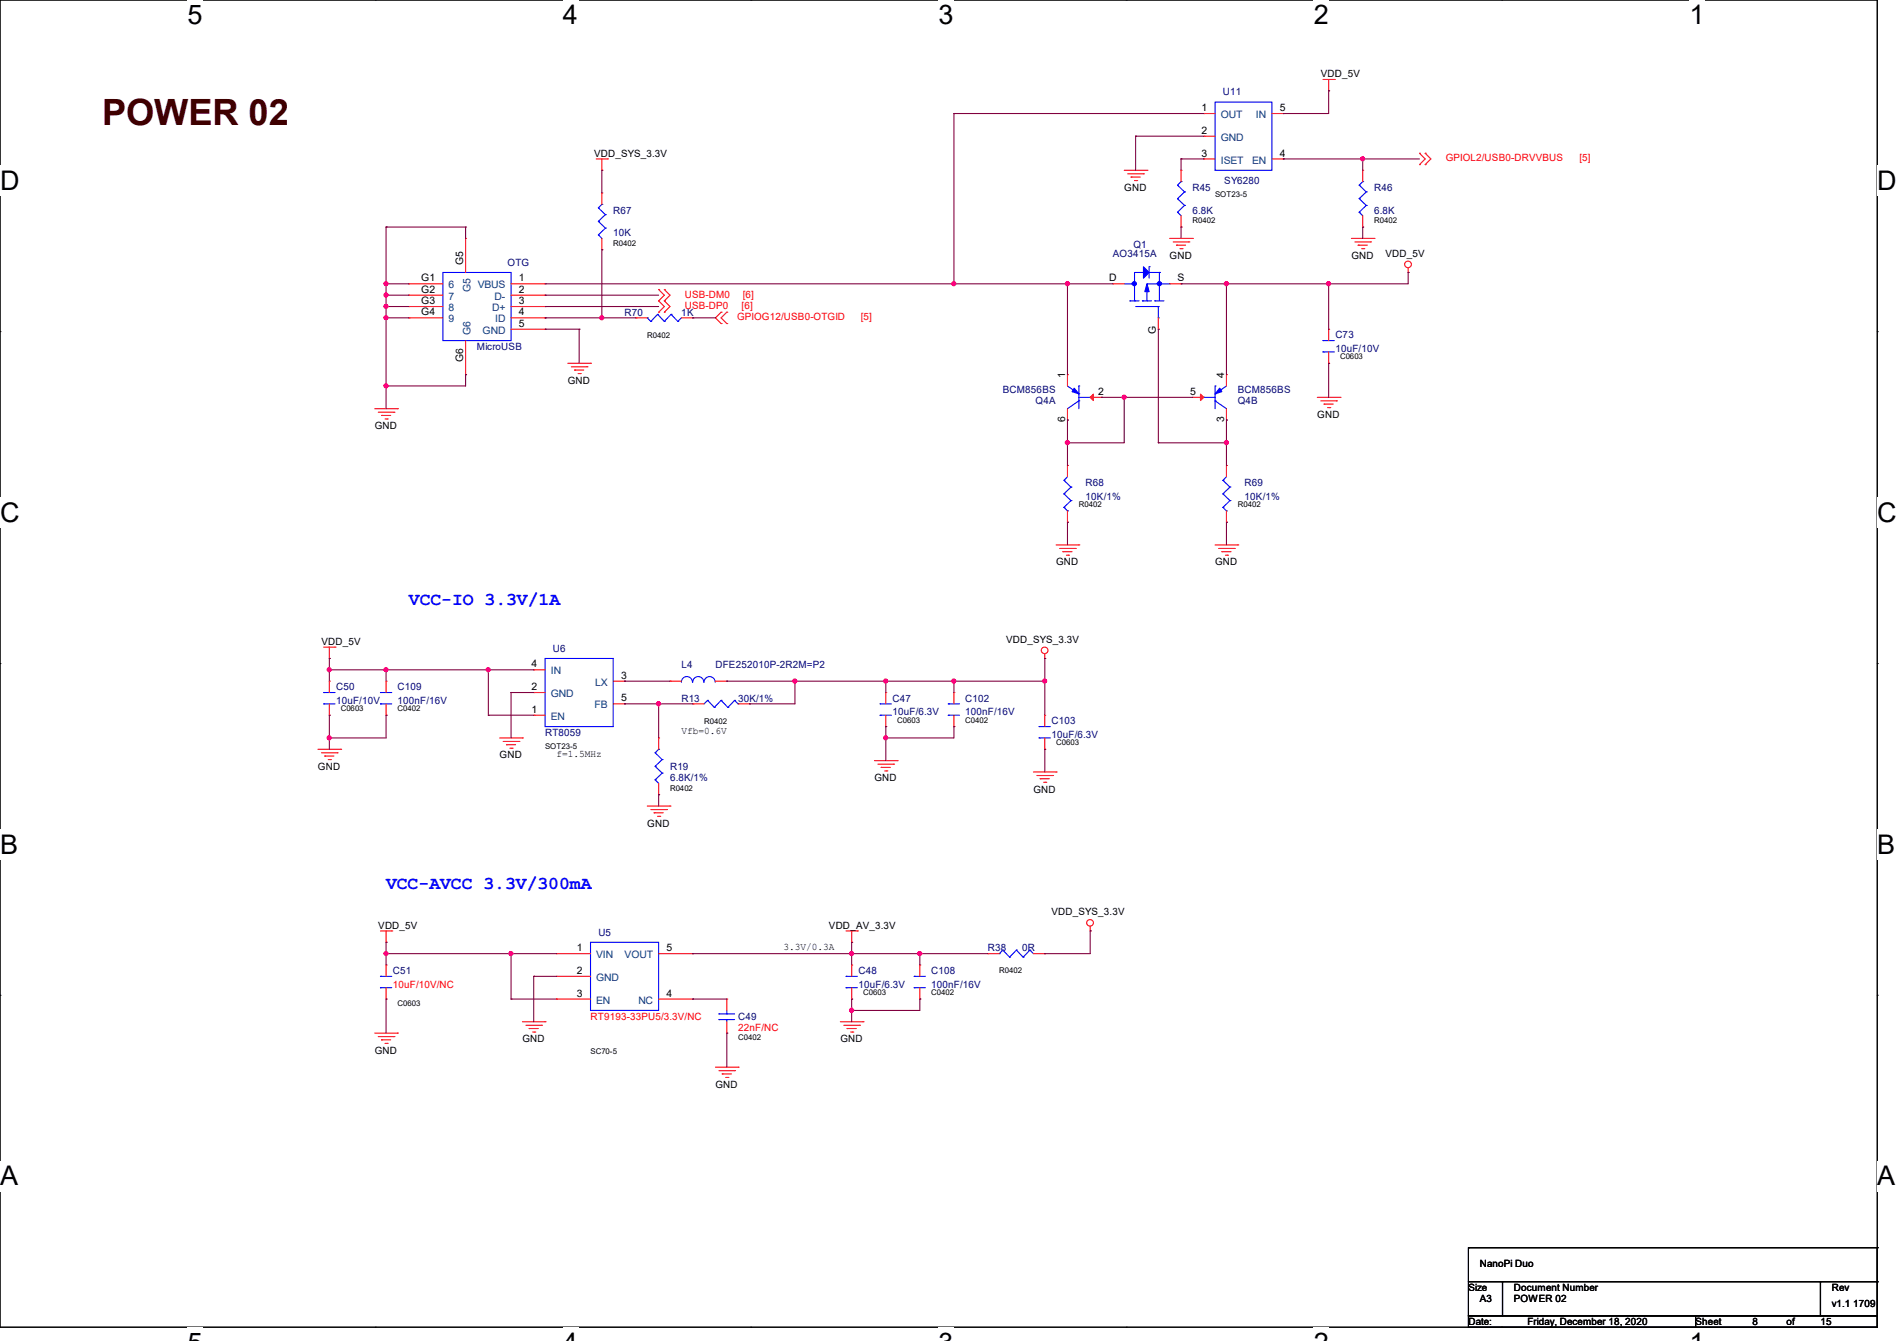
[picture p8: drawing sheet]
<svg xmlns="http://www.w3.org/2000/svg" width="297mm" height="210mm" viewBox="0 0 297 210" stroke-linecap="round" stroke-linejoin="round" font-family="sans-serif">
<path d="M0 0h293.9v207.9h-293.9z" fill="none" stroke="#000" stroke-width=".17"/>
<g fill="#fff">
<path d="M29.4 0h2.4v4.7h-2.4z"/>
<path d="M29.4 207.9h2.4v2.1h-2.4z"/>
</g>
<path d="M58.8 0h.1M58.8 207.9h.1" fill="none" stroke="#000" stroke-width=".17"/>
<g fill="#fff">
<path d="M88.1 0h2.4v4.7h-2.4z"/>
<path d="M88.1 207.9h2.4v2.1h-2.4z"/>
</g>
<path d="M117.6 0h.1M117.6 207.9h.1" fill="none" stroke="#000" stroke-width=".17"/>
<g fill="#fff">
<path d="M146.9 0h2.4v4.7h-2.4z"/>
<path d="M146.9 207.9h2.4v2.1h-2.4z"/>
</g>
<path d="M176.3 0h.1M176.3 207.9h.1" fill="none" stroke="#000" stroke-width=".17"/>
<g fill="#fff">
<path d="M205.7 0h2.4v4.7h-2.4z"/>
<path d="M205.7 207.9h2.4v2.1h-2.4z"/>
</g>
<path d="M235.1 0h.1M235.1 207.9h.1" fill="none" stroke="#000" stroke-width=".17"/>
<g fill="#fff">
<path d="M264.5 0h2.4v4.7h-2.4z"/>
<path d="M264.5 207.9h2.4v2.1h-2.4z"/>
<path d="M0 26h3v4.7h-3z"/>
<path d="M293.9 26h3.1v4.7h-3.1z"/>
<path d="M0 77.9h3v4.7h-3z"/>
<path d="M293.9 77.9h3.1v4.7h-3.1z"/>
</g>
<path d="M0 51.9h.1M293.9 51.9h.1" fill="none" stroke="#000" stroke-width=".17"/>
<g fill="#fff">
<path d="M0 129.9h2.8v4.7h-2.8z"/>
<path d="M293.9 129.9h2.9v4.7h-2.9z"/>
</g>
<path d="M0 103.9h.1M293.9 103.9h.1" fill="none" stroke="#000" stroke-width=".17"/>
<g fill="#fff">
<path d="M0 181.8h2.8v4.8h-2.8z"/>
<path d="M293.8 181.8h3v4.8h-3z"/>
</g>
<g fill="none" stroke="#000" stroke-width=".17">
<path d="M0 155.9h.1M293.9 155.9h.1M229.9 195.4h.1M229.9 195.4v5.3M229.9 195.4h64M293.9 195.4h.1M293.9 195.4v5.3M229.9 200.7h5.3v5.4h-5.3zM229.9 206.1h35.6v1.8h-35.6zM235.2 200.7h49.8v5.4h-49.8zM265.5 206.1h28.4v1.8h-28.4zM285 200.7h8.9v5.4h-8.9z"/>
<path d="M293.9 200.7h.1"/>
</g>
<g fill="none" stroke="#f00" stroke-width=".17">
<path d="M188.5 17.8h.1M188.5 17.8h1.7M199.1 17.8h1.8M200.9 17.8h.1M207.1 12.4h1.8M208 14.2h.1M208 12.4v1.8M208.9 12.4h.1M72.9 37.3h.1M72.9 37.3v5.4M93.3 24.9h1.8M94.2 26.7h.1"/>
<path d="M94.2 39.1h.1M94.2 30.2h.1M94.2 24.9v1.8M94.2 30.2v1.8M94.2 37.3v1.8M95.1 24.9h.1M176 26.7h3.6M176.6 27.2h2.4M177.1 27.7h.1M177.1 27.7h1.4M177.6 28.3h.4M178 28.3h.1"/>
<path d="M179 27.2h.1M179.6 26.7h.1M183.1 37.3h3.6M183.7 37.9h2.4M184.2 38.4h.1M184.2 38.4h1.4M184.7 38.9h.4M184.9 35.6h.1M184.9 26.7h.1M184.9 26.7v1.7M184.9 33.8v1.8M185.1 38.9h.1"/>
<path d="M186.1 37.9h.1M186.7 37.3h.1M188.5 21.3h.1M188.5 24.9h.1M188.5 24.9h1.7M188.5 21.3h1.7M199.1 24.9h1.8M200.9 24.9h.1M211.6 37.3h3.5M212.1 37.9h2.5M212.6 38.4h.1M212.6 38.4h1.5"/>
<path d="M213.2 38.9h.3M213.4 35.6h.1M213.4 26.7h.1M213.4 26.7v1.7M213.4 33.8v1.8M213.5 38.9h.1M214.6 37.9h.1M215.1 37.3h.1M222.3 24h.1M222.3 25.8h.1M222.3 24l.8 .9-.8 .9M223.1 24h.1"/>
<path d="M223.1 25.8h.1M223.1 24l.9 .9-.9 .9M64 44.4h.1M64 46.2h.1M64 48h.1M64 49.8h.1M64 44.4h5.3M64 46.2h5.3M64 48h5.3M64 49.8h5.3M72.9 58.7h.1M72.9 53.3v5.4"/>
<path d="M80 44.4h5.3M80 46.2h5.3M80 48h5.3M80 49.8h5.3M80 51.6h5.3M85.3 44.4h.1M85.3 46.2h.1M85.3 48h.1M85.3 49.8h.1M85.3 51.6h.1M88.9 56.9h3.6M89.5 57.4h2.4"/>
<path d="M90 58h.1M90 58h1.4M90.5 58.5h.3M90.8 58.5h.1M91.9 57.4h.1M92.5 56.9h.1M99.6 49.8h.1M99.6 49.8h1.7M103.1 45.3h.1M103.1 47.1h.1M103.1 48.9h.1M103.1 45.3l.9 .9-.9 .9"/>
<path d="M103.1 47.1l.9 .9-.9 .9M104 45.3h.1M104 47.1h.1M104 48.9h.1M104 45.3l.9 .9-.9 .9M104 47.1l.9 .9-.9 .9M106.7 49.8h1.8M108.5 49.8h.1M112.9 50.7h.1M112.9 48.9h.1M112.9 48.9l-.9 .9 .9 .9M113.8 48.9h.1"/>
<path d="M113.8 50.7h.1M113.8 48.9l-.9 .9 .9 .9M167.1 58.7h.1M167.1 58.7v1.8M174.2 44.4h.1M174.2 44.4h1.8M181.4 51.6h.1M181.4 49.8v1.8M183.1 44.4h1.8M184.9 44.4h.1M192 58.7h.1M192 58.7v1.8"/>
<path d="M208 51.6h.1M208 56.9h.1M208 51.6v1.7M208 55.1v1.8M220.5 42.7h.1M220.5 42v.7M58.7 64h3.5M59.2 64.6h2.5M59.7 65.1h.1M59.7 65.1h1.5M60.3 65.6h.3M60.6 65.6h.1"/>
<path d="M61.7 64.6h.1M62.2 64h.1M167.1 65.8h.1M167.1 72.9h.1M167.1 64v1.8M167.1 72.9v1.8M170.7 62.2h1.8M172.5 62.2h.1M186.7 62.2h.1M186.7 62.2h1.8M192 65.8h.1M192 72.9h.1"/>
<path d="M192 64v1.8M192 72.9v1.8M206.2 62.2h3.6M206.8 62.8h2.5M207.3 63.3h.1M207.3 63.3h1.4M207.9 63.8h.3M208.2 63.8h.1M209.3 62.8h.1M209.8 62.2h.1M165.4 85.3h3.5M165.9 85.9h2.5"/>
<path d="M166.4 86.4h.1M166.4 86.4h1.5M167 87h.3M167.1 81.8h.1M167.1 80v1.8M167.3 87h.1M168.4 85.9h.1M168.9 85.3h.1M190.2 85.3h3.6M190.8 85.9h2.5M191.3 86.4h.1M191.3 86.4h1.4"/>
<path d="M191.9 87h.3M192 81.8h.1M192 80v1.8M192.2 87h.1M193.3 85.9h.1M193.8 85.3h.1M49.8 117.3h3.5M50.3 117.9h2.5M50.7 101.3h1.8M50.8 118.4h.1M50.8 118.4h1.5M51.4 119h.3"/>
<path d="M51.6 103.1h.1M51.6 106.7h.1M51.6 112h.1M51.6 101.3v1.8M51.6 106.7v1.8M51.6 110.2v1.8M51.7 119h.1M52.5 101.3h.1M52.8 117.9h.1M53.3 117.3h.1M60.5 112h.1M60.5 106.7h.1"/>
<path d="M60.5 106.7v1.8M60.5 110.2v1.8M78.2 115.6h3.6M78.8 116.1h2.4M79.3 116.6h.1M79.3 116.6h1.4M79.8 117.2h.4M80.2 117.2h.1M81.2 116.1h.1M81.8 115.6h.1M83.6 112h.1M83.6 108.5h.1"/>
<path d="M83.6 104.9h.1M83.6 112h1.7M83.6 108.5h1.7M83.6 104.9h1.7M96 110.2h1.8M96 106.7h1.8M97.8 106.7h.1M97.8 110.2h.1M103.1 115.6h.1M103.1 115.6v1.7M104.9 106.7h.1M104.9 106.7h1.8"/>
<path d="M108.5 110.2h.1M108.5 110.2h1.7M112 106.7h1.8M113.8 106.7h.1M115.6 110.2h1.7M117.3 110.2h.1M136.9 119.1h3.6M137.5 119.7h2.4M138.7 108.5h.1M138.7 113.8h.1M138.7 108.5v1.7M138.7 112v1.8"/>
<path d="M139.9 119.7h.1M140.5 119.1h.1M149.4 113.8h.1M149.4 108.5h.1M149.4 108.5v1.7M149.4 112v1.8M163.6 103.1h.1M163.6 112h.1M163.6 117.3h.1M163.6 102.4v.7M163.6 112v1.8M163.6 115.6v1.7"/>
<path d="M101.3 126.2h3.6M101.9 126.8h2.5M102.4 127.3h.1M102.4 127.3h1.4M103 127.8h.3M103.1 124.5h.1M103.1 122.7v1.8M103.3 127.8h.1M104.4 126.8h.1M104.9 126.2h.1M138 120.2h.1M138 120.2h1.4"/>
<path d="M138.5 120.7h.4M138.9 120.7h.1M161.8 120.9h3.6M162.3 121.5h2.5M162.9 122h.1M162.9 122h1.4M163.4 122.5h.3M163.7 122.5h.1M164.8 121.5h.1M165.4 120.9h.1M59.6 145.8h1.7M60.5 147.6h.1"/>
<path d="M60.5 151.1h.1M60.5 156.5h.1M60.5 145.8v1.8M60.5 151.1v1.8M60.5 154.7v1.8M61.3 145.8h.1M87.1 149.4h.1M87.1 152.9h.1M87.1 156.5h.1M87.1 149.4h5.4M87.1 152.9h5.4M87.1 156.5h5.4"/>
<path d="M103.1 149.4h5.4M103.1 156.5h5.4M108.5 156.5h.1M108.5 149.4h.1M113.8 156.5h.1M113.8 156.5v1.7M132.5 145.8h1.7M133.4 147.6h.1M133.4 151.1h.1M133.4 156.5h.1M133.4 145.8v1.8M133.4 151.1v1.8"/>
<path d="M133.4 154.7v1.8M134.2 145.8h.1M144 156.5h.1M144 151.1h.1M144 151.1v1.8M144 154.7v1.8M154.7 149.4h.1M154.7 149.4h1.8M161.8 149.4h1.8M163.6 149.4h.1M170.7 145.8h.1M170.7 145.1v.7"/>
<path d="M58.7 161.8h3.5M59.2 162.3h2.5M59.7 162.9h.1M59.7 162.9h1.5M60.3 163.4h.3M60.6 163.4h.1M61.7 162.3h.1M62.2 161.8h.1M81.8 160h3.5M82.3 160.6h2.5M82.8 161.1h.1M82.8 161.1h1.5"/>
<path d="M83.4 161.6h.3M83.7 161.6h.1M84.8 160.6h.1M85.3 160h.1M112 167.1h3.6M112.6 167.7h2.4M113.1 168.2h.1M113.1 168.2h1.4M113.6 168.7h.4M113.8 161.8h.1M113.8 160v1.8M114 168.7h.1"/>
<path d="M115 167.7h.1M115.6 167.1h.1M131.6 160h3.5M132.1 160.6h2.5M132.6 161.1h.1M132.6 161.1h1.5M133.2 161.6h.3M133.5 161.6h.1M134.6 160.6h.1M135.1 160h.1"/>
<circle cx="220.5" cy="41.4" r=".52"/>
<circle cx="163.6" cy="101.9" r=".52"/>
<circle cx="170.7" cy="144.5" r=".52"/>
</g>
<g fill="none" stroke="#00f" stroke-width=".17">
<path d="M190.2 16h8.9v10.7h-8.9zM93.7 36.8h.1M93.7 34.7h.1M93.7 32.6h.1M93.7 36.8l.5 .5M93.7 34.7l1.1 1M93.7 32.6l1.1 1M94.2 32h.1M94.2 32l-.5 .6M94.8 35.7h.1M94.8 33.6h.1M94.8 35.7l-1.1 1.1"/>
<path d="M94.8 33.6l-1.1 1.1M184.4 33.2h.1M184.4 31.1h.1M184.4 29h.1M184.4 33.2l.5 .6M184.4 31.1l1.1 1.1M184.4 29l1.1 1.1M184.9 28.4h.1M184.9 28.4l-.5 .6M185.5 32.2h.1M185.5 30.1h.1M185.5 32.2l-1.1 1"/>
<path d="M185.5 30.1l-1.1 1M212.8 33.2h.1M212.8 31.1h.1M212.8 29h.1M212.8 33.2l.6 .6M212.8 31.1l1.1 1.1M212.8 29l1.1 1.1M213.4 28.4h.1M213.4 28.4l-.6 .6M213.9 32.2h.1M213.9 30.1h.1M213.9 32.2l-1.1 1"/>
<path d="M213.9 30.1l-1.1 1M69.3 42.7h10.7v10.6h-10.7zM101.3 49.8h.1M101.3 49.8l.6 .5M101.9 50.3h.1M103 49.2h.1M103 49.2l1 1.1M103 49.2l-1.1 1.1M104 50.3h.1M105.1 49.2h.1M105.1 49.2l1 1.1M105.1 49.2l-1.1 1.1"/>
<path d="M106.1 50.3h.1M106.7 49.8l-.6 .5M176 44.4h1.6M176.9 47.1h.1M176.9 47.1h1.5M177.6 47.1h.1M177.6 44.4h.1M177.8 48h3.6M178.9 47.1h.1M178.9 47.1h1.4M179 42.7h.1M179 42.7h-1.4v4.4"/>
<path d="M179.6 47.1h.1M179.6 44.4h3.5M179.6 45.3v1.8M179.9 41.8h.1M179.9 42.7h1.6M179.9 41.8v1.8M180.8 47.1h.1M180.8 47.1h1.4M181.4 48h.1M181.4 49.8h.1M181.4 48v1.8M181.5 42.7h.1"/>
<path d="M181.5 42.7v4.4M183.1 44.4h.1M207.1 53.3h.1M207.1 55.1h.1M207.1 53.3h1.8M207.1 55.1h1.8M166.6 75.2h.1M166.6 77.3h.1M166.6 79.5h.1M166.6 75.2l1.1 1.1M166.6 77.3l1.1 1.1M166.6 79.5l.5 .5"/>
<path d="M167.1 60.5l1.8 1.2M167.1 74.7l-.5 .5M167.7 76.3h.1M167.7 78.4h.1M167.7 76.3l-1.1 1M167.7 78.4l-1.1 1.1M168.9 60.5h.1M168.9 61.7h.1M168.9 62.8h.1M168.9 62.2h1.8M168.9 60.5v3.5M168.9 62.8l-1.8 1.2"/>
<path d="M170.7 62.2h.1M188.5 62.2h.1M188.5 62.2h1.7M190.2 60.5h.1M190.2 61.7h.1M190.2 62.8h.1M190.2 60.5v3.5M190.2 62.8l1.8 1.2M191.5 75.2h.1M191.5 77.3h.1M191.5 79.5h.1M191.5 75.2l1.1 1.1"/>
<path d="M191.5 77.3l1.1 1.1M191.5 79.5l.5 .5M192 60.5l-1.8 1.2M192 74.7l-.5 .5M192.6 76.3h.1M192.6 78.4h.1M192.6 76.3l-1.1 1M192.6 78.4l-1.1 1.1M167.1 80h.1M192 80h.1M50.7 108.5h.1M50.7 110.2h.1"/>
<path d="M50.7 110.2h1.8M50.7 108.5h1.8M59.6 110.2h.1M59.6 108.5h.1M59.6 110.2h1.7M59.6 108.5h1.7M85.3 103.1h10.7v10.7h-10.7zM102.6 117.9h.1M102.6 117.9l1.1 1.1M103.1 117.3h.1M103.1 117.3l-.5 .6M103.7 119h.1"/>
<path d="M103.7 119l-1.1 1M106.7 106.8a.87 .87 0 0 1 .8-.8 .87 .87 0 0 1 .9 .8M108.5 106.8a.87 .87 0 0 1 .8-.8 .87 .87 0 0 1 .9 .8M110.2 106.8a.87 .87 0 0 1 .9-.8 .87 .87 0 0 1 .9 .8M110.8 109.7h.1M110.8 109.7l-.6 .5M110.8 109.7l1 1.1M111.8 110.8h.1M112.9 109.7h.1M112.9 109.7l-1.1 1.1M112.9 109.7l1.1 1.1M114 110.8h.1"/>
<path d="M115 109.7h.1M115 109.7l-1 1.1M115 109.7l.6 .5M115.6 110.2h.1M137.8 110.2h.1M137.8 112h.1M137.8 110.2h1.8M137.8 112h1.8M148.5 112h.1M148.5 110.2h.1M148.5 110.2h1.7M148.5 112h1.7"/>
<path d="M162.7 113.8h.1M162.7 115.6h.1M162.7 113.8h1.8M162.7 115.6h1.8M102.6 122.1h.1M102.6 120h.1M102.6 122.1l.5 .6M102.6 120l1.1 1.1M103.7 121.1h.1M103.7 121.1l-1.1 1M59.6 152.9h.1M59.6 154.7h.1"/>
<path d="M59.6 152.9h1.7M59.6 154.7h1.7M92.5 147.6h10.6v10.6h-10.6zM112.6 158.8h.1M112.6 159.7h.1M112.6 158.8h2.4M112.6 159.7h2.4M113.8 159.7h.1M113.8 158.8h.1M113.8 158.2v.6M113.8 159.7v.3M132.5 152.9h.1"/>
<path d="M132.5 154.7h.1M132.5 152.9h1.7M132.5 154.7h1.7M143.1 154.7h.1M143.1 152.9h.1M143.1 152.9h1.8M143.1 154.7h1.8M156.5 149.4h.1M157 148.8h.1M157 148.8l1.1 1.1M157 148.8l-.5 .6M158.1 149.9h.1"/>
<path d="M159.1 148.8h.1M159.1 148.8l1.1 1.1M159.1 148.8l-1 1.1M160.2 149.9h.1M161.2 148.8h.1M161.2 148.8l.6 .6M161.2 148.8l-1 1.1"/>
</g>
<g fill="#00f" stroke="#00f" stroke-width=".17">
<path d="M191 60.8l.3 .5-1.1 .4z"/>
<path d="M179 41.8l.9 .9-.9 .9z"/>
<path d="M179.6 44.4l.3 1.3h-.7z"/>
<path d="M168.2 60.8l.7 .9-1-.4z"/>
<circle cx="177.6" cy="44.4" r=".33"/>
<circle cx="181.5" cy="44.4" r=".33"/>
</g>
<g fill="#f00" stroke="#f00" stroke-width=".17">
<path d="M188 61.7l.5 .5-.5 .5z"/>
<path d="M170.7 62.2l.5-.5v1z"/>
</g>
<g fill="none" stroke="#7f003f" stroke-width=".17">
<path d="M149.4 17.8h.1M149.4 17.8v26.6M149.4 17.8h39.1M200.9 17.8h.1M208 14.2h.1M208 14.2v3.6h-7.1M60.5 35.6h.1M60.5 35.6v28.4M60.5 35.6h12.4M72.9 35.6h.1M72.9 35.6v1.7M94.2 39.1h.1"/>
<path d="M94.2 26.7h.1M94.2 26.7v3.5M94.2 39.1v10.7M177.8 21.3h.1M177.8 21.3v5.4M177.8 21.3h10.7M184.9 35.6h.1M184.9 24.9h.1M184.9 24.9v1.8M184.9 35.6v1.7M184.9 24.9h3.6M200.9 24.9h.1"/>
<path d="M200.9 24.9h21.4M213.4 35.6h.1M213.4 24.9h.1M213.4 24.9v1.8M213.4 35.6v1.7M60.5 44.4h.1M60.5 46.2h.1M60.5 48h.1M60.5 49.8h.1M60.5 44.4h3.5M60.5 46.2h3.5M60.5 48h3.5"/>
<path d="M60.5 49.8h3.5M72.9 58.7h.1M72.9 58.7v1.8h-12.4M85.3 51.6h.1M85.3 49.8h.1M85.3 48h.1M85.3 46.2h.1M85.3 44.4h88.9M85.3 46.2h17.8M85.3 48h17.8M85.3 49.8h14.3M85.3 51.6h5.4"/>
<path d="M90.7 51.6h.1M90.7 51.6v5.3M94.2 49.8h.1M108.5 49.8h.1M108.5 49.8h3.5M149.4 44.4h.1M167.1 44.4h.1M167.1 44.4v14.3M181.4 51.6h.1M181.4 51.6v17.7M184.9 44.4h.1M192 44.4h.1"/>
<path d="M192 44.4v14.3M208 56.9h.1M208 44.4h.1M208 44.4v7.2M208 56.9v5.3M220.5 42.7h.1M220.5 42.7v1.7h-35.6M60.5 60.5h.1M167.1 69.3h.1M167.1 65.8h.1M167.1 65.8v7.1M172.5 62.2h.1"/>
<path d="M172.5 62.2h14.2M176 62.2h.1M176 62.2v7.1h-8.9M181.4 69.3h.1M181.4 69.3h10.6M192 69.3h.1M192 65.8h.1M192 65.8v7.1M167.1 81.8h.1M167.1 81.8v3.5M192 81.8h.1M192 81.8v3.5"/>
<path d="M51.6 103.1h.1M51.6 104.9h.1M51.6 115.6h.1M51.6 112h.1M51.6 103.1v3.6M51.6 112v5.3M51.6 104.9h32M60.5 104.9h.1M60.5 112h.1M60.5 112v3.6h-8.9M60.5 104.9v1.8M76.5 104.9h.1"/>
<path d="M76.5 112h.1M76.5 104.9v7.1M76.5 112h7.1M80 108.5h.1M80 108.5v7.1M80 108.5h3.6M97.8 110.2h.1M97.8 106.7h.1M97.8 106.7h7.1M97.8 110.2h10.7M103.1 110.2h.1M103.1 110.2v5.4"/>
<path d="M113.8 106.7h.1M113.8 106.7h49.8M117.3 110.2h.1M124.5 106.7h.1M124.5 106.7v3.5h-7.2M138.7 106.7h.1M138.7 115.6h.1M138.7 113.8h.1M138.7 106.7v1.8M138.7 113.8v5.3M149.4 106.7h.1M149.4 113.8h.1"/>
<path d="M149.4 106.7v1.8M149.4 113.8v1.8h-10.7M163.6 103.1h.1M163.6 106.7h.1M163.6 117.3h.1M163.6 103.1v8.9M163.6 117.3v3.6M103.1 124.5h.1M103.1 124.5v1.7M60.5 149.4h.1M60.5 156.5h.1M60.5 147.6h.1"/>
<path d="M60.5 147.6v3.5M60.5 156.5v5.3M60.5 149.4h26.6M80 149.4h.1M80 156.5h.1M80 149.4v7.1M80 156.5h7.1M83.6 152.9h.1M83.6 152.9v7.1M83.6 152.9h3.5M108.5 156.5h.1M108.5 149.4h.1"/>
<path d="M108.5 149.4h46.2M108.5 156.5h5.3M133.4 149.4h.1M133.4 158.2h.1M133.4 156.5h.1M133.4 147.6h.1M133.4 147.6v3.5M133.4 156.5v3.5M144 149.4h.1M144 156.5h.1M144 149.4v1.7M144 156.5v1.7h-10.6"/>
<path d="M163.6 149.4h.1M170.7 145.8h.1M170.7 145.8v3.6h-7.1M113.8 161.8h.1M113.8 161.8v5.3"/>
</g>
<g fill="#f0f" stroke="#f0f" stroke-width=".17">
<circle cx="149.3" cy="106.7" r=".32"/>
<circle cx="138.7" cy="106.7" r=".32"/>
<circle cx="138.7" cy="115.5" r=".32"/>
<circle cx="60.4" cy="46.2" r=".32"/>
<circle cx="60.4" cy="48" r=".32"/>
<circle cx="60.4" cy="44.4" r=".32"/>
<circle cx="60.4" cy="60.4" r=".32"/>
<circle cx="60.4" cy="49.8" r=".32"/>
<circle cx="124.4" cy="106.7" r=".32"/>
<circle cx="103.1" cy="110.2" r=".32"/>
<circle cx="51.5" cy="104.9" r=".32"/>
<circle cx="76.4" cy="104.9" r=".32"/>
<circle cx="60.4" cy="104.9" r=".32"/>
<circle cx="163.6" cy="106.7" r=".32"/>
<circle cx="51.5" cy="115.5" r=".32"/>
<circle cx="94.2" cy="49.8" r=".32"/>
<circle cx="213.3" cy="24.9" r=".32"/>
<circle cx="149.3" cy="44.4" r=".32"/>
<circle cx="167.1" cy="44.4" r=".32"/>
<circle cx="176" cy="62.2" r=".32"/>
<circle cx="167.1" cy="69.3" r=".32"/>
<circle cx="192" cy="44.4" r=".32"/>
<circle cx="192" cy="69.3" r=".32"/>
<circle cx="208" cy="44.4" r=".32"/>
<circle cx="80" cy="149.3" r=".32"/>
<circle cx="60.4" cy="149.3" r=".32"/>
<circle cx="133.3" cy="149.3" r=".32"/>
<circle cx="133.3" cy="158.2" r=".32"/>
<circle cx="144" cy="149.3" r=".32"/>
</g>
<text font-size="5.7" fill="#3f0000" x="16" y="19.5">POWER 02</text>
<g font-size="4.2">
<text x="29.4" y="3.8">5</text>
<text x="88.1" y="3.8">4</text>
<text x="146.9" y="3.8">3</text>
<text x="205.7" y="3.8">2</text>
<text x="264.5" y="3.8">1</text>
<text x="0" y="29.8">D</text>
<text x="293.9" y="29.8">D</text>
<text x="0" y="81.7">C</text>
<text x="293.9" y="81.7">C</text>
<text x="0" y="133.7">B</text>
<text x="293.9" y="133.7">B</text>
<text x="0" y="185.6">A</text>
<text x="293.9" y="185.6">A</text>
</g>
<g font-size="2.8" fill="#00f">
<text x="64" y="94.8">VCC-IO 3.3V/1A</text>
<text x="60.5" y="139.3">VCC-AVCC 3.3V/300mA</text>
</g>
<g font-size="1.6">
<text x="188.1" y="17.4">1</text>
<text x="200.4" y="17.4">5</text>
<text x="206.8" y="12.1">VDD_5V</text>
<text x="188.1" y="21">2</text>
<text x="93" y="24.6">VDD_SYS_3.3V</text>
<text x="176" y="29.9">GND</text>
<text x="188.1" y="24.5">3</text>
<text x="200.4" y="24.5">4</text>
<text x="72.5" y="41.4" transform="rotate(-90 72.5 41.4)">G5</text>
<text x="183.1" y="40.6">GND</text>
<text x="211.6" y="40.6">GND</text>
<text x="216.9" y="40.2">VDD_5V</text>
<text x="66" y="44.1">G1</text>
<text x="66" y="45.8">G2</text>
<text x="66" y="47.6">G3</text>
<text x="81.2" y="44.1">1</text>
<text x="81.2" y="45.8">2</text>
<text x="81.2" y="47.6">3</text>
<text x="173.6" y="44.1">D</text>
<text x="184.4" y="44.1">S</text>
<text x="66" y="49.4">G4</text>
<text x="81.2" y="49.4">4</text>
<text x="81.2" y="51.2">5</text>
<text x="181" y="52.3" transform="rotate(-90 181 52.3)">G</text>
<text x="72.5" y="56.7" transform="rotate(-90 72.5 56.7)">G6</text>
<text x="166.8" y="59.2" transform="rotate(-90 166.8 59.2)">1</text>
<text x="191.6" y="59.2" transform="rotate(-90 191.6 59.2)">4</text>
<text x="88.9" y="60.1">GND</text>
<text x="171.9" y="61.8">2</text>
<text x="186.3" y="61.8">5</text>
<text x="206.2" y="65.4">GND</text>
<text x="58.7" y="67.2">GND</text>
<text x="166.8" y="66.1" transform="rotate(-90 166.8 66.1)">6</text>
<text x="191.6" y="66.1" transform="rotate(-90 191.6 66.1)">3</text>
<text x="165.4" y="88.6">GND</text>
<text x="190.2" y="88.6">GND</text>
<text x="50.3" y="101">VDD_5V</text>
<text x="157.5" y="100.7">VDD_SYS_3.3V</text>
<text x="83.2" y="104.5">4</text>
<text x="97.2" y="106.3">3</text>
<text x="83.2" y="111.6">1</text>
<text x="83.2" y="108.1">2</text>
<text x="97.2" y="109.9">5</text>
<text x="78.2" y="118.8">GND</text>
<text x="87.1" y="118.6">f=1.5MHz</text>
<text x="106.7" y="115">Vfb=0.6V</text>
<text x="49.8" y="120.6">GND</text>
<text x="136.9" y="122.3">GND</text>
<text x="161.8" y="124.1">GND</text>
<text x="101.3" y="129.5">GND</text>
<text x="164.6" y="143.3">VDD_SYS_3.3V</text>
<text x="59.2" y="145.5">VDD_5V</text>
<text x="90.3" y="149">1</text>
<text x="104.3" y="149">5</text>
<text x="122.7" y="148.8">3.3V/0.3A</text>
<text x="129.8" y="145.5">VDD_AV_3.3V</text>
<text x="90.3" y="152.5">2</text>
<text x="90.3" y="156.1">3</text>
<text x="104.3" y="156.1">4</text>
<text x="58.7" y="165">GND</text>
<text x="81.8" y="163.2">GND</text>
<text x="131.6" y="163.2">GND</text>
<text x="112" y="170.3">GND</text>
<text x="229.9" y="202.2">Size</text>
<text x="231.7" y="198.5">NanoPi Duo</text>
<text x="231.7" y="204">A3</text>
<text x="237" y="202.2">Document Number</text>
<text x="237" y="204">POWER 02</text>
<text x="286.8" y="202.2">Rev</text>
<text x="229.9" y="207.5">Date:</text>
<text x="239.1" y="207.5">Friday, December 18, 2020</text>
<text x="265.5" y="207.5">Sheet</text>
<text x="274.4" y="207.5">8</text>
<text x="279.7" y="207.5">of</text>
<text x="285" y="207.5">15</text>
<text x="286.8" y="204.7">v1.1 1709</text>
</g>
<g font-size="1.6" fill="#00007f">
<text x="191.5" y="14.9">U11</text>
<text x="186.7" y="29.9">R45</text>
<text x="191.7" y="28.8">SY6280</text>
<text x="215.1" y="29.9">R46</text>
<text x="96" y="33.4">R67</text>
<text x="186.7" y="33.4">6.8K</text>
<text x="215.1" y="33.4">6.8K</text>
<text x="79.5" y="41.6">OTG</text>
<text x="96" y="37">10K</text>
<text x="174.2" y="40.2">AO3415A</text>
<text x="177.5" y="38.8">Q1</text>
<text x="97.8" y="49.4">R70</text>
<text x="106.7" y="49.4">1K</text>
<text x="209.1" y="53">C73</text>
<text x="74.7" y="54.8">MicroUSB</text>
<text x="209.1" y="55.1">10uF/10V</text>
<text x="157" y="61.6">BCM856BS</text>
<text x="162.1" y="63.3">Q4A</text>
<text x="193.8" y="63.3">Q4B</text>
<text x="193.8" y="61.6">BCM856BS</text>
<text x="170" y="76.1">R68</text>
<text x="194.9" y="76.1">R69</text>
<text x="170" y="78.2">10K/1%</text>
<text x="194.9" y="78.2">10K/1%</text>
<text x="86.6" y="102.1">U6</text>
<text x="106.7" y="104.6">L4</text>
<text x="112" y="104.6">DFE252010P-2R2M=P2</text>
<text x="52.6" y="108.1">C50</text>
<text x="52.6" y="110.2">10uF/10V</text>
<text x="62.2" y="108.1">C109</text>
<text x="62.2" y="110.2">100nF/16V</text>
<text x="106.7" y="109.9">R13</text>
<text x="115.6" y="109.9">30K/1%</text>
<text x="139.7" y="109.9">C47</text>
<text x="139.7" y="112">10uF/6.3V</text>
<text x="151.1" y="109.9">C102</text>
<text x="151.1" y="112">100nF/16V</text>
<text x="164.6" y="113.5">C103</text>
<text x="85.3" y="115.2">RT8059</text>
<text x="164.6" y="115.6">10uF/6.3V</text>
<text x="104.9" y="120.6">R19</text>
<text x="104.9" y="122.3">6.8K/1%</text>
<text x="93.7" y="146.5">U5</text>
<text x="154.7" y="149">R38</text>
<text x="160" y="149">0R</text>
<text x="61.5" y="152.6">C51</text>
<text x="134.4" y="152.6">C48</text>
<text x="134.4" y="154.7">10uF/6.3V</text>
<text x="145.8" y="152.6">C108</text>
<text x="145.8" y="154.7">100nF/16V</text>
<text x="115.6" y="159.7">C49</text>
</g>
<g font-size="1.6" fill="#003f7f">
<text x="191.1" y="18.5">OUT</text>
<text x="191.1" y="22.1">GND</text>
<text x="196.6" y="18.5">IN</text>
<text x="191.1" y="25.6">ISET</text>
<text x="196" y="25.6">EN</text>
<text x="70.2" y="45.2">6</text>
<text x="70.2" y="46.9">7</text>
<text x="73.7" y="45.7" transform="rotate(-90 73.7 45.7)">G5</text>
<text x="74.8" y="45.2">VBUS</text>
<text x="77.4" y="46.9">D-</text>
<text x="70.2" y="48.7">8</text>
<text x="70.2" y="50.5">9</text>
<text x="73.7" y="52.5" transform="rotate(-90 73.7 52.5)">G6</text>
<text x="75.6" y="52.3">GND</text>
<text x="77" y="48.7">D+</text>
<text x="77.5" y="50.5">ID</text>
<text x="86.2" y="105.6">IN</text>
<text x="93.2" y="107.4">LX</text>
<text x="86.2" y="112.7">EN</text>
<text x="86.2" y="109.2">GND</text>
<text x="93.1" y="111">FB</text>
<text x="93.3" y="150.1">VIN</text>
<text x="93.3" y="153.6">GND</text>
<text x="97.8" y="150.1">VOUT</text>
<text x="93.3" y="157.2">EN</text>
<text x="99.9" y="157.2">NC</text>
</g>
<g font-size="1.6" fill="#f00">
<text x="226.4" y="25.3">GPIOL2/USB0-DRVVBUS</text>
<text x="247.3" y="25.3">[5]</text>
<text x="107.2" y="46.6">USB-DM0</text>
<text x="116.3" y="46.6">[6]</text>
<text x="107.2" y="48.4">USB-DP0</text>
<text x="115.4" y="50.2">GPIOG12/USB0-OTGID</text>
<text x="116.1" y="48.4">[6]</text>
<text x="134.8" y="50.2">[5]</text>
<text x="61.5" y="154.7">10uF/10V/NC</text>
<text x="92.5" y="159.7">RT9193-33PU5/3.3V/NC</text>
<text x="115.6" y="161.5">22nF/NC</text>
</g>
<g font-size="1.2">
<text x="186.7" y="34.9">R0402</text>
<text x="190.2" y="30.8">SOT23-5</text>
<text x="215.1" y="34.9">R0402</text>
<text x="96" y="38.5">R0402</text>
<text x="101.3" y="52.9">R0402</text>
<text x="209.8" y="56.3">C0603</text>
<text x="168.9" y="79.4">R0402</text>
<text x="193.8" y="79.4">R0402</text>
<text x="53.3" y="111.4">C0603</text>
<text x="62.2" y="111.4">C0402</text>
<text x="110.2" y="113.3">R0402</text>
<text x="140.5" y="113.2">C0603</text>
<text x="151.1" y="113.2">C0402</text>
<text x="85.3" y="117.3">SOT23-5</text>
<text x="165.4" y="116.7">C0603</text>
<text x="104.9" y="123.8">R0402</text>
<text x="135.1" y="155.8">C0603</text>
<text x="145.8" y="155.8">C0402</text>
<text x="156.5" y="152.4">R0402</text>
<text x="62.2" y="157.6">C0603</text>
<text x="92.5" y="165.1">SC70-5</text>
<text x="115.6" y="162.9">C0402</text>
</g>
</svg>
